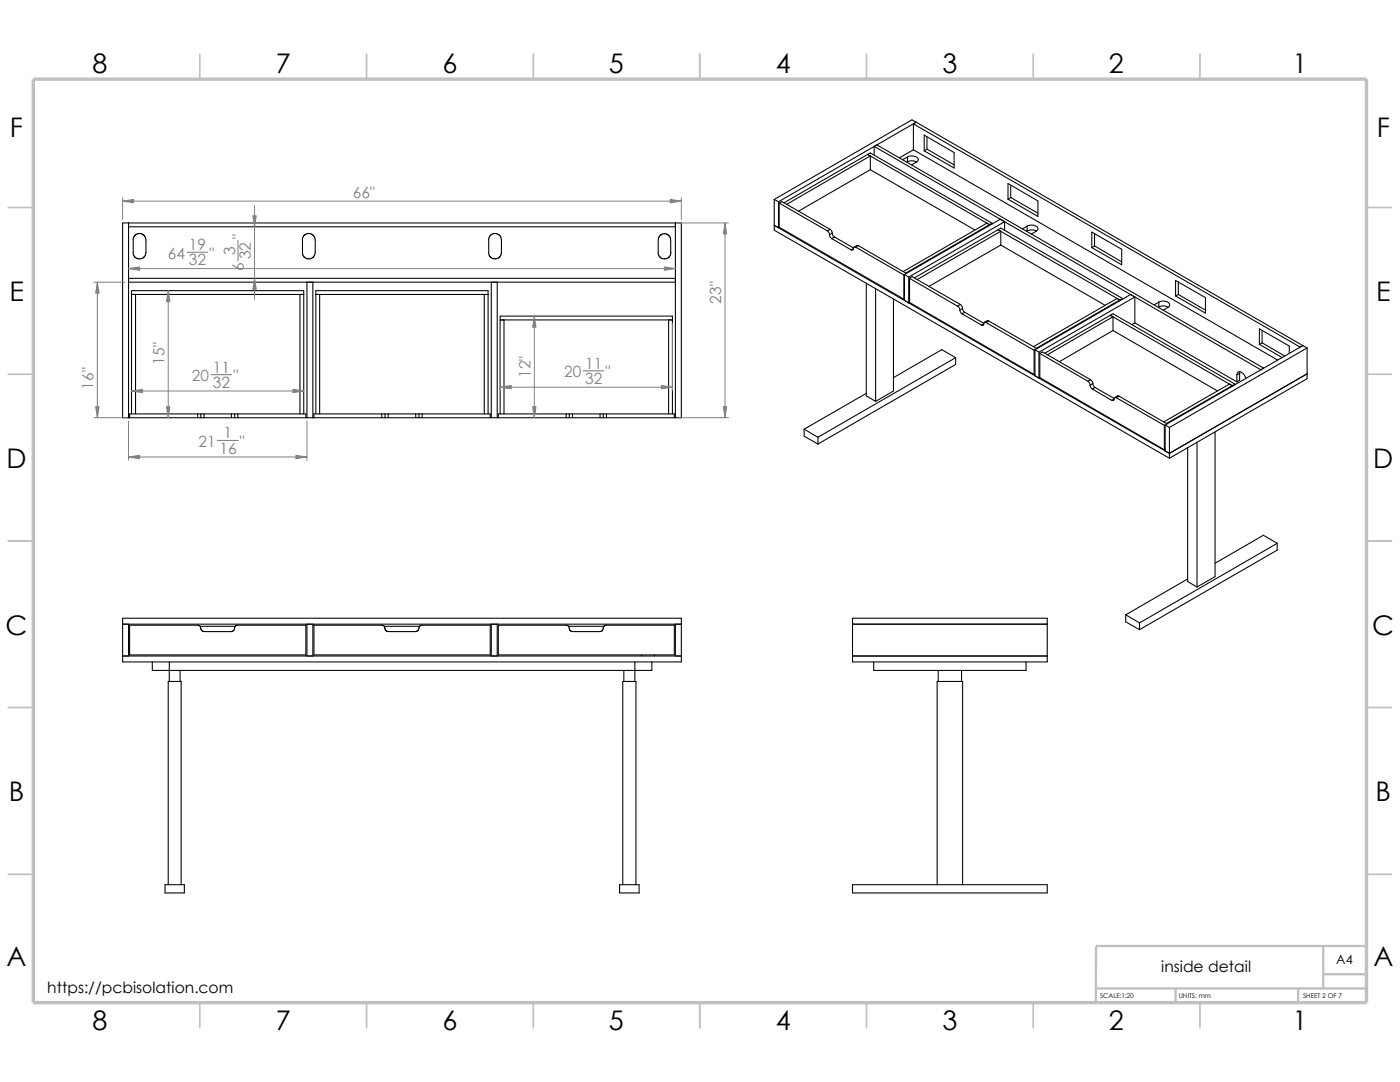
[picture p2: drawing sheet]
<svg xmlns="http://www.w3.org/2000/svg" width="279mm" height="216mm" viewBox="0 0 279 216" stroke-linecap="round" stroke-linejoin="round" font-family="sans-serif">
<g fill="none" stroke="#c0c0c0" stroke-width=".34">
<path d="M39.9 10.8v5M73.2 10.8v5M106.4 10.8v5M139.7 10.8v5M172.9 10.8v5M206.2 10.8v5M239.5 10.8v5M1.7 41.4h4.9M272.7 41.4h5M1.7 74.7h4.9M272.7 74.7h5M1.7 107.9h4.9"/>
<path d="M272.7 107.9h5M1.7 141.2h4.9M272.7 141.2h5M1.7 174.5h4.9M272.7 174.5h5M39.9 200.1v5M73.2 200.1v5M106.4 200.1v5M139.7 200.1v5M172.9 200.1v5M206.2 200.1v5M239.5 200.1v5"/>
</g>
<path d="M218.7 197.2h54M234.6 197.2v2.9M259.1 197.2v2.9M264.1 194.4h8.6M264.1 188.8v8.4M272.7 188.8h-54v11.3" fill="none" stroke="#c0c0c0" stroke-width=".47"/>
<path d="M6.6 15.8h266.1v184.3h-266.1z" fill="none" stroke="#c0c0c0" stroke-width=".68" stroke-linecap="butt"/>
<g fill="none" stroke="#000" stroke-width=".21">
<path d="M154.5 39.8v6.1l78.9 45.5M154.5 39.8l.9 .5M173.1 30.8l-16.6 9.7M173.1 30.8l.6 .3M173.1 30.8l24.4 14M173.1 30.8l.6-.3 24.3 14M173.7 31.1l-16.7 9.7M173.7 31.1v2.8M173.7 33.9l-14.3 8.2M173.7 33.9l20.9 12M174.5 29.2l.5-.3 77.2 44.5-.6 .4zM174.5 29.2v1.7"/>
<path d="M181.1 31.3l-1 .6M181.1 31.3v1M181.1 32.3h-.1M181.1 32.3l1.1-.2 .7 .2M181.1 31.3a1.57 1.57 0 0 1 2.2 .5l-.3 .5-1.1 .6M182.3 29.9l-2.8 1.6M182.3 24.7l77.2 44.6 .5-.3M182.3 29.9l72.7 41.9M182.3 24.7v5.2M182.8 24.4l-27.4 15.9M182.8 24.4l-.8-.5-27.5 15.9M182.8 24.4l-.5 .3"/>
<path d="M182.8 24.4l77.2 44.6M184.4 27l6 3.4v3.1l-6-3.4zM185 29.8l5.4 3.1M185 29.8l-.6 .3M185 27.3v2.5M201.2 36.6l5.9 3.5v3.1l-5.9-3.4zM201.7 39.4l5.4 3.1M201.7 39.4l-.5 .4M201.7 37v2.4M25.7 56.3h109.1M25.7 44.5v38.9M25.7 55.5h109.1"/>
<path d="M25.7 45.3h109.1M26.2 58.8h34.4M26.5 47.9l.3-.9 .7-.4h.7l.3 .2 .5 .6 .1 3.3-.3 .5-.5 .4h-.9l-.5-.3-.3-.5v-2.9M27.1 58.8v23.8M59.9 58.8v23.8M60.3 47.9l.3-.9 .7-.4h.6l.4 .2 .5 .6 .1 3.3-.3 .5-.5 .4h-.9l-.5-.3-.3-.5v-2.9M61.3 56.3v27.1M62.4 56.3v27.1M63 58.8h34.4M63.8 58.8v23.8M96.6 58.8v23.8M97.5 47.9l.3-.9 .7-.4h.6l.4 .2 .5 .6v3.3l-.2 .5-.6 .4h-.9l-.5-.3-.2-.5-.1-2.9"/>
<path d="M98 56.3v27.1M99.2 56.3v27.1M133.9 50.4l-.3 .8-.7 .4h-.6l-.4-.1-.5-.7v-3.3l.2-.3 .6-.5h.9l.7 .7 .1 3M134.8 44.5v38.9M155.4 45.4l-.9-.4 78.9 45.5M155.4 40.3v5.1M155.5 45.3l24.9 14.4M155.5 40.5l9.6 5.6M155.5 40.5v4.8M155.5 40.5l.5-.3 9.7 5.6M155.5 45.3l-.1 .1M165.1 46.1l.3 .2 .2 .5"/>
<path d="M165.6 46.8v.4l.4 .4M165.7 45.8l.3 .4 .1 .3M165.7 45.8l-.6 .3M166 47.6l3.9 2.3M166.1 46.5l-.5 .3M166.1 46.5l.1 .4 .3 .4M166.5 47.3l3.8 2.2M166.5 47.3l-.5 .3M170.3 49.6l-.4 .3M170.3 49.6a.28 .28 0 0 1-.1 .3 .28 .28 0 0 1-.3 0M170.8 49.3l9.6 5.6M170.8 49.3h-.3l-.2 .3"/>
<path d="M171.3 49h-.3l-.5 .3M171.3 49l-.5 .3M171.3 49l9.6 5.6M172.9 56.5v22.5l1.9 1.1M174.8 57.6v22.5M178.3 59.6v18.4l-3.5 2.1M180.4 54.9v4.8M180.5 59.6l-.1 .1M180.5 54.8l-.1 .1M180.5 54.8l.9 .5M180.5 54.8v5.1l.9 .6M181.4 55.3v5.2"/>
<path d="M181.5 55.5l.5-.3 9.6 5.5M181.5 55.5v4.9M181.5 55.5l9.6 5.6M197.5 44.8l-.6-.3-16.6 9.7M197.5 44.8l-16.7 9.7M197.5 44.8v.2M198 44.5l-.5 .3M198 44.5v.2M199.2 45.8l-16.7 9.7M199.2 45.8l.5 .3M199.2 45.8l24.3 14.1M199.2 45.8l.5-.3 24.3 14.1"/>
<path d="M199.7 46.1l-16.7 9.7M199.7 46.1v2.8M199.7 48.9l-14.3 8.2M199.7 48.9l20.9 12M200.5 44.2l-.9-.5-19.1 11.1M200.5 44.2l-19.1 11.1M200.5 44.2v1.8M205 45.1a1.58 1.58 0 0 1 2.1 .5l-.1 .4-1.2 .7M205 45.1l-1 .6M205 45.1v1M205 46.1h-.1M205 46.1l.6-.2h.7l.5 .2"/>
<path d="M217.9 46.3l6 3.4v3.1l-6-3.4zM218.4 49.1l-.5 .3M218.4 49.1l5.5 3.1M218.4 46.6v2.5M223.5 59.9l-.6-.3-16.7 9.6M223.5 59.9l-16.7 9.6M223.5 59.9v.1M224 59.6l-.5 .3M224 59.6v.1M226.5 59.3l-19.2 11M226.5 59.3v5.1M226.5 59.3l-.9-.5-19.1 11"/>
<path d="M234.6 56l6 3.4v3.1l-6-3.4zM235.2 58.8l5.4 3.1M235.2 58.8l-.6 .3M235.2 56.3v2.5M99.8 63.8h34.4M100.6 63.8v18.8M133.4 63.8v18.8M172.9 78.5l-12.4 7.1M181.5 60.4l24.9 14.3M181.5 60.4l-.1 .1M190.7 71.4l-2.7-1.6-9.7 5.6M190.7 71.4l-27.5 15.8"/>
<path d="M190.7 71.4v1.3l-27.5 15.9M191.1 61.1l.3 .3 .2 .4M191.6 61.8l.4 .8M191.6 60.7l.4 .4 .1 .5M191.6 60.7l-.5 .4M192 62.6l3.9 2.3M192.1 61.6l.1 .2 .3 .5M192.1 61.6l-.5 .2M192.5 62.3l-.5 .3M192.5 62.3l3.8 2.2M196.3 64.6a.28 .28 0 0 1-.1 .3 .28 .28 0 0 1-.3 0M196.3 64.6l-.4 .3"/>
<path d="M196.8 64.3l9.6 5.6M196.8 64.3a.26 .26 0 0 0-.3 0 .26 .26 0 0 0-.2 .3M197.3 64.1l-.2-.1-.6 .3M197.3 64.1l-.5 .2M197.3 64.1l9.6 5.5M206.4 69.9v4.8M206.5 74.6l-.1 .1M206.5 69.8l-.1 .1M206.5 69.8v5.2M206.5 69.8l.8 .5M207.3 70.3v5.1h.2M207.5 75.4l24.9 14.3"/>
<path d="M207.5 70.5v4.9M207.5 70.5l9.6 5.6M207.5 70.5l.6-.3 9.5 5.6M217.1 76.1l.3 .3 .2 .5M217.6 76.9l.1 .4 .3 .3M217.6 75.8l.4 .3 .1 .4M217.6 75.8l-.5 .3M218 77.6l3.9 2.3M218.1 76.5l.1 .5 .3 .3M218.1 76.5l-.5 .4M218.5 77.3l-.5 .3M218.5 77.3l3.8 2.2"/>
<path d="M221.6 62.9l-13.1 7.6M221.6 62.9l.5 .3M221.6 62.9l24.3 14.1M221.6 62.9l.5-.3 24.3 14M222.1 63.2l-13.1 7.6M222.1 63.2v2.8M222.1 66l-10.7 6.2M222.1 66l20.9 12M222.3 79.6a.28 .28 0 0 1-.1 .3 .28 .28 0 0 1-.3 0M222.3 79.6l-.4 .3M222.8 79.4a.28 .28 0 0 0-.3-.1 .28 .28 0 0 0-.2 .3M222.8 79.4l9.6 5.5"/>
<path d="M223.3 79h-.3l-.5 .3M223.3 79l-.5 .4M223.3 79l9.6 5.6M226.5 64.4l-.6 .4M226.5 64.4l20.3 11.8M231.3 61.3l1.1-.3 .7 .3M231.3 60.3l-1 .5M231.3 60.3v1M231.3 61.3h-.1M231.3 60.3a1.57 1.57 0 0 1 2.1 .5l-.1 .4-1.2 .7M245.9 77l-13.1 7.5M245.9 77v.1"/>
<path d="M245.9 77l-.5-.4-13.2 7.6M246.4 76.6l-.5 .4M246.4 76.6v.2M246.8 74.8v1.4M246.8 74.8a.59 .59 0 0 1 .4-.6 .59 .59 0 0 1 .7 .2l.4 .4 .3 .7M247.4 74.5l-.6 .3M247.4 74.5v1.4l-.6 .3M247.5 74.2l-.1 .3M251.3 68.7v-3.1l6 3.4v1.5M251.3 68.7l4.6 2.6M251.9 68.4l-.6 .3M251.9 68.4l4.5 2.6"/>
<path d="M251.9 65.9v2.5M260 69l.9 .4M260 69l-27.5 15.8M260.9 69.4v6.2l-27.5 15.8M260.9 74.6l-27.5 15.9M260.9 69.4l-27.5 15.9M26.2 82.6v-24.6h34.4v24.6M39.5 82.6h.6M39.5 83.4h-15v-38.9h111.5v38.9h-15M39.5 82.6h-13.6v.8M39.5 82.6v.8M39.5 83.4h.6"/>
<path d="M40.1 82.6h.6M40.1 83.4h.6M40.1 82.6v.8M40.7 83.4h5.5M40.7 82.6h5.5M40.7 82.6v.8M46.2 82.6v.8M46.2 82.6h.6M46.2 83.4h.6M46.8 82.6h.7M46.8 83.4h.7M46.8 82.6v.8"/>
<path d="M47.5 83.4h28.7M47.5 82.6h13.5v.8M47.5 82.6v.8M63 82.6v-24.6h34.4v24.6M76.2 83.4h.6M76.2 82.6h.6M76.2 82.6h-13.5v.8M76.2 82.6v.8M76.8 82.6h.7M76.8 83.4h.7M76.8 82.6v.8M77.5 83.4h5.5"/>
<path d="M77.5 82.6h5.5M77.5 82.6v.8M83 83.4h.6M83 82.6v.8M83 82.6h.6M83.6 83.4h.6M83.6 82.6h.6M83.6 82.6v.8M84.2 83.4h28.8M84.2 82.6h13.6v.8M84.2 82.6v.8M99.8 82.6v-19.5h34.4v19.5"/>
<path d="M113 82.6h.6M113 82.6h-13.6v.8M113 82.6v.8M113 83.4h.6M113.6 82.6v.8M113.6 83.4h.7M113.6 82.6h.7M114.3 83.4h5.5M114.3 82.6h5.5M114.3 82.6v.8M119.8 83.4h.6M119.8 82.6v.8"/>
<path d="M119.8 82.6h.6M120.4 82.6h.6M120.4 82.6v.8M120.4 83.4h.6M121 82.6h13.6v.8M121 82.6v.8M160.5 85.6l2.7 1.6M160.5 85.6v1.4l2.7 1.6M163.2 87.2v1.4M232.4 84.9v4.8M232.5 89.6l-.1 .1M232.5 84.8l-.1 .1"/>
<path d="M232.5 84.8l.9 .5M232.5 84.8v5.2l.9 .5M233.4 85.3v6.1M237 89.3v26.7l1.9 1.1M238.9 88.3v28.8M242.5 86.2v28.9l-3.6 2M237 115.5l-12.3 7.2M254.9 108.4l-27.5 15.9M254.9 108.4v1.4l-27.5 15.8M254.9 108.4l-2.8-1.6-9.6 5.6M24.5 123.4h111.5v8.7h-111.5zM24.5 130.9h111.5"/>
<path d="M24.5 124.5h111.5M25.7 124.5v6.4M30.4 132.1v1.7h99.7v-1.7M33.8 132.1v3.9M35.9 133.8v2.2M39.9 125h7.1M40 125.4l.3 .5 .4 .1h5.5l.5-.2 .2-.7 .3-.3h13.8v5.9h-35.1v-5.9h13.8l.2 .1 .2 .5M61.3 124.5v6.4M62.4 124.5v6.4M76.7 125h7.1M76.8 125.4l.2 .5 .5 .1h5.5l.4-.2 .2-.4M83.6 125.4l.1-.3 .3-.3h13.8v5.9h-35.1v-5.9h13.7l.3 .1 .1 .5"/>
<path d="M98 124.5v6.4M99.2 124.5v6.4M99.4 124.8h13.8l.3 .3 .2 .7 .6 .2h5.5l.4-.2 .2-.7 .4-.3h13.8v5.9h-35.2zM113.5 125h7.1M124.5 133.8v2.2M126.7 132.1v3.9M128.1 130.7v.2M130.6 130.7v.2M134.8 124.5v6.4M170.1 130.9h38.9M170.1 124.5h38.9M170.1 123.4h38.9v8.7h-38.9z"/>
<path d="M174.4 132.1v1.7h30.4v-1.7M187.2 133.8v2.2M191.9 133.8v2.2M224.7 122.7l2.7 1.6M224.7 122.7v1.4l2.7 1.5M227.4 124.3v1.3M32.9 176.5h3.9v1.7h-3.9zM33.6 176.5v-40.5h2.6v40.5M123.7 176.5h3.9v1.7h-3.9zM124.3 176.5v-40.5h2.6v40.5M170.1 176.5h38.9v1.7h-38.9zM187 176.5v-40.5h5.1v40.5"/>
</g>
<path d="M37.3 50.3h4.1M47.5 48v4.1M42.1 74.8h4.1M116.4 74h4.1M43.4 87.9h4.1" fill="none" stroke="#808080" stroke-width=".21"/>
<g fill="none" stroke="#808080" stroke-width=".2">
<path d="M24.5 39.5v4.3M136 39.5v4.3M18.8 56.3h6.2M19.4 56.3v27.1M24.5 40.1h111.5M25.7 53.6h109.1M33.6 58v25.4M50.8 41v18.8M135.5 44.5h9.9M144.7 44.5v38.9M26.2 78h34.4M99.8 77.3h34.4"/>
<path d="M99.8 64.5v13.4M106.6 63.1v20.3M134.2 64.5v13.4M18.8 83.4h6.4M25.7 84v7.8M25.7 91.2h35.6M61.3 84v7.8M135.3 83.4h10.1"/>
</g>
<g fill="#808080" stroke="#808080" stroke-width=".2">
<path d="M106.6 63.1l.4 2.2h-.7z"/>
<path d="M106.3 81.2h.7l-.4 2.2z"/>
<path d="M133.8 39.8l2.2 .3-2.2 .4z"/>
<path d="M24.5 40.1l2.2-.3v.7z"/>
<path d="M25.7 91.2l2.2-.4v.7z"/>
<path d="M59.1 90.8l2.2 .4-2.2 .3z"/>
<path d="M19.4 56.3l.4 2.2h-.7z"/>
<path d="M19.1 81.2h.7l-.4 2.2z"/>
<path d="M132.6 53.3l2.2 .3-2.2 .3z"/>
<path d="M25.7 53.6l2.2-.3v.6z"/>
<path d="M26.2 78l2.2-.3v.7z"/>
<path d="M58.5 77.7l2.1 .3-2.1 .4z"/>
<path d="M132 76.9l2.2 .4-2.2 .3z"/>
<path d="M99.8 77.3l2.2-.4v.7z"/>
<path d="M33.2 81.2h.7l-.3 2.2z"/>
<path d="M33.6 58l.3 2.2h-.7z"/>
<path d="M50.8 55.5l.3 2.2h-.6z"/>
<path d="M50.5 43.1h.6l-.3 2.2z"/>
<path d="M144.4 81.2h.6l-.3 2.2z"/>
<path d="M144.7 44.5l.3 2.2h-.6z"/>
</g>
<g font-size="5.4">
<text x="18.5" y="14.5">8</text>
<text x="55" y="14.5">7</text>
<text x="88.3" y="14.5">6</text>
<text x="121.5" y="14.5">5</text>
<text x="154.8" y="14.5">4</text>
<text x="188.1" y="14.5">3</text>
<text x="221.3" y="14.5">2</text>
<text x="257.9" y="14.5">1</text>
<text x="2" y="27.3">F</text>
<text x="274.8" y="27.3">F</text>
<text x="1.9" y="60.1">E</text>
<text x="274.6" y="60.1">E</text>
<text x="1.3" y="93.3">D</text>
<text x="274" y="93.3">D</text>
<text x="1.1" y="126.6">C</text>
<text x="273.9" y="126.6">C</text>
<text x="1.7" y="159.9">B</text>
<text x="274.5" y="159.9">B</text>
<text x="1.3" y="192.7">A</text>
<text x="274.1" y="192.7">A</text>
<text x="18.5" y="205.4">8</text>
<text x="55" y="205.4">7</text>
<text x="88.3" y="205.4">6</text>
<text x="121.5" y="205.4">5</text>
<text x="154.8" y="205.4">4</text>
<text x="188.1" y="205.4">3</text>
<text x="221.3" y="205.4">2</text>
<text x="257.9" y="205.4">1</text>
</g>
<g font-size="3.1" fill="#808080">
<text x="70.4" y="39.5">66&quot;</text>
<text x="48.6" y="47.6" transform="rotate(-90 48.6 47.6)">&quot;</text>
<text x="33.5" y="51.6">64</text>
<text x="37.7" y="53">32</text>
<text x="37.7" y="49.9">19</text>
<text x="41.8" y="51.6">&quot;</text>
<text x="46.9" y="50.9" transform="rotate(-90 46.9 50.9)">3</text>
<text x="50" y="51.7" transform="rotate(-90 50 51.7)">32</text>
<text x="48.6" y="54.2" transform="rotate(-90 48.6 54.2)">6</text>
<text x="143.9" y="60.6" transform="rotate(-90 143.9 60.6)">23&quot;</text>
<text x="18.7" y="77.7" transform="rotate(-90 18.7 77.7)">16&quot;</text>
<text x="32.8" y="72.8" transform="rotate(-90 32.8 72.8)">15&quot;</text>
<text x="38.3" y="76">20</text>
<text x="42.5" y="77.4">32</text>
<text x="42.5" y="74.3">11</text>
<text x="46.6" y="76">&quot;</text>
<text x="105.9" y="75.4" transform="rotate(-90 105.9 75.4)">12&quot;</text>
<text x="112.6" y="75.3">20</text>
<text x="116.8" y="73.6">11</text>
<text x="116.8" y="76.6">32</text>
<text x="120.9" y="75.3">&quot;</text>
<text x="39.6" y="89.2">21</text>
<text x="44.6" y="87.5">1</text>
<text x="47.9" y="89.2">&quot;</text>
<text x="43.8" y="90.6">16</text>
</g>
<g font-size="3.1">
<text x="231.7" y="194">inside detail</text>
<text x="9.4" y="198.2">https://pcbisolation.com</text>
</g>
<text font-size="2.5" x="266.7" y="192.4">A4</text>
<g font-size="1.3">
<text x="219.5" y="199.2">SCALE:1:20</text>
<text x="235.2" y="199.2">UNITS: mm</text>
<text x="260.1" y="199.2">SHEET 2 OF 7</text>
</g>
</svg>
